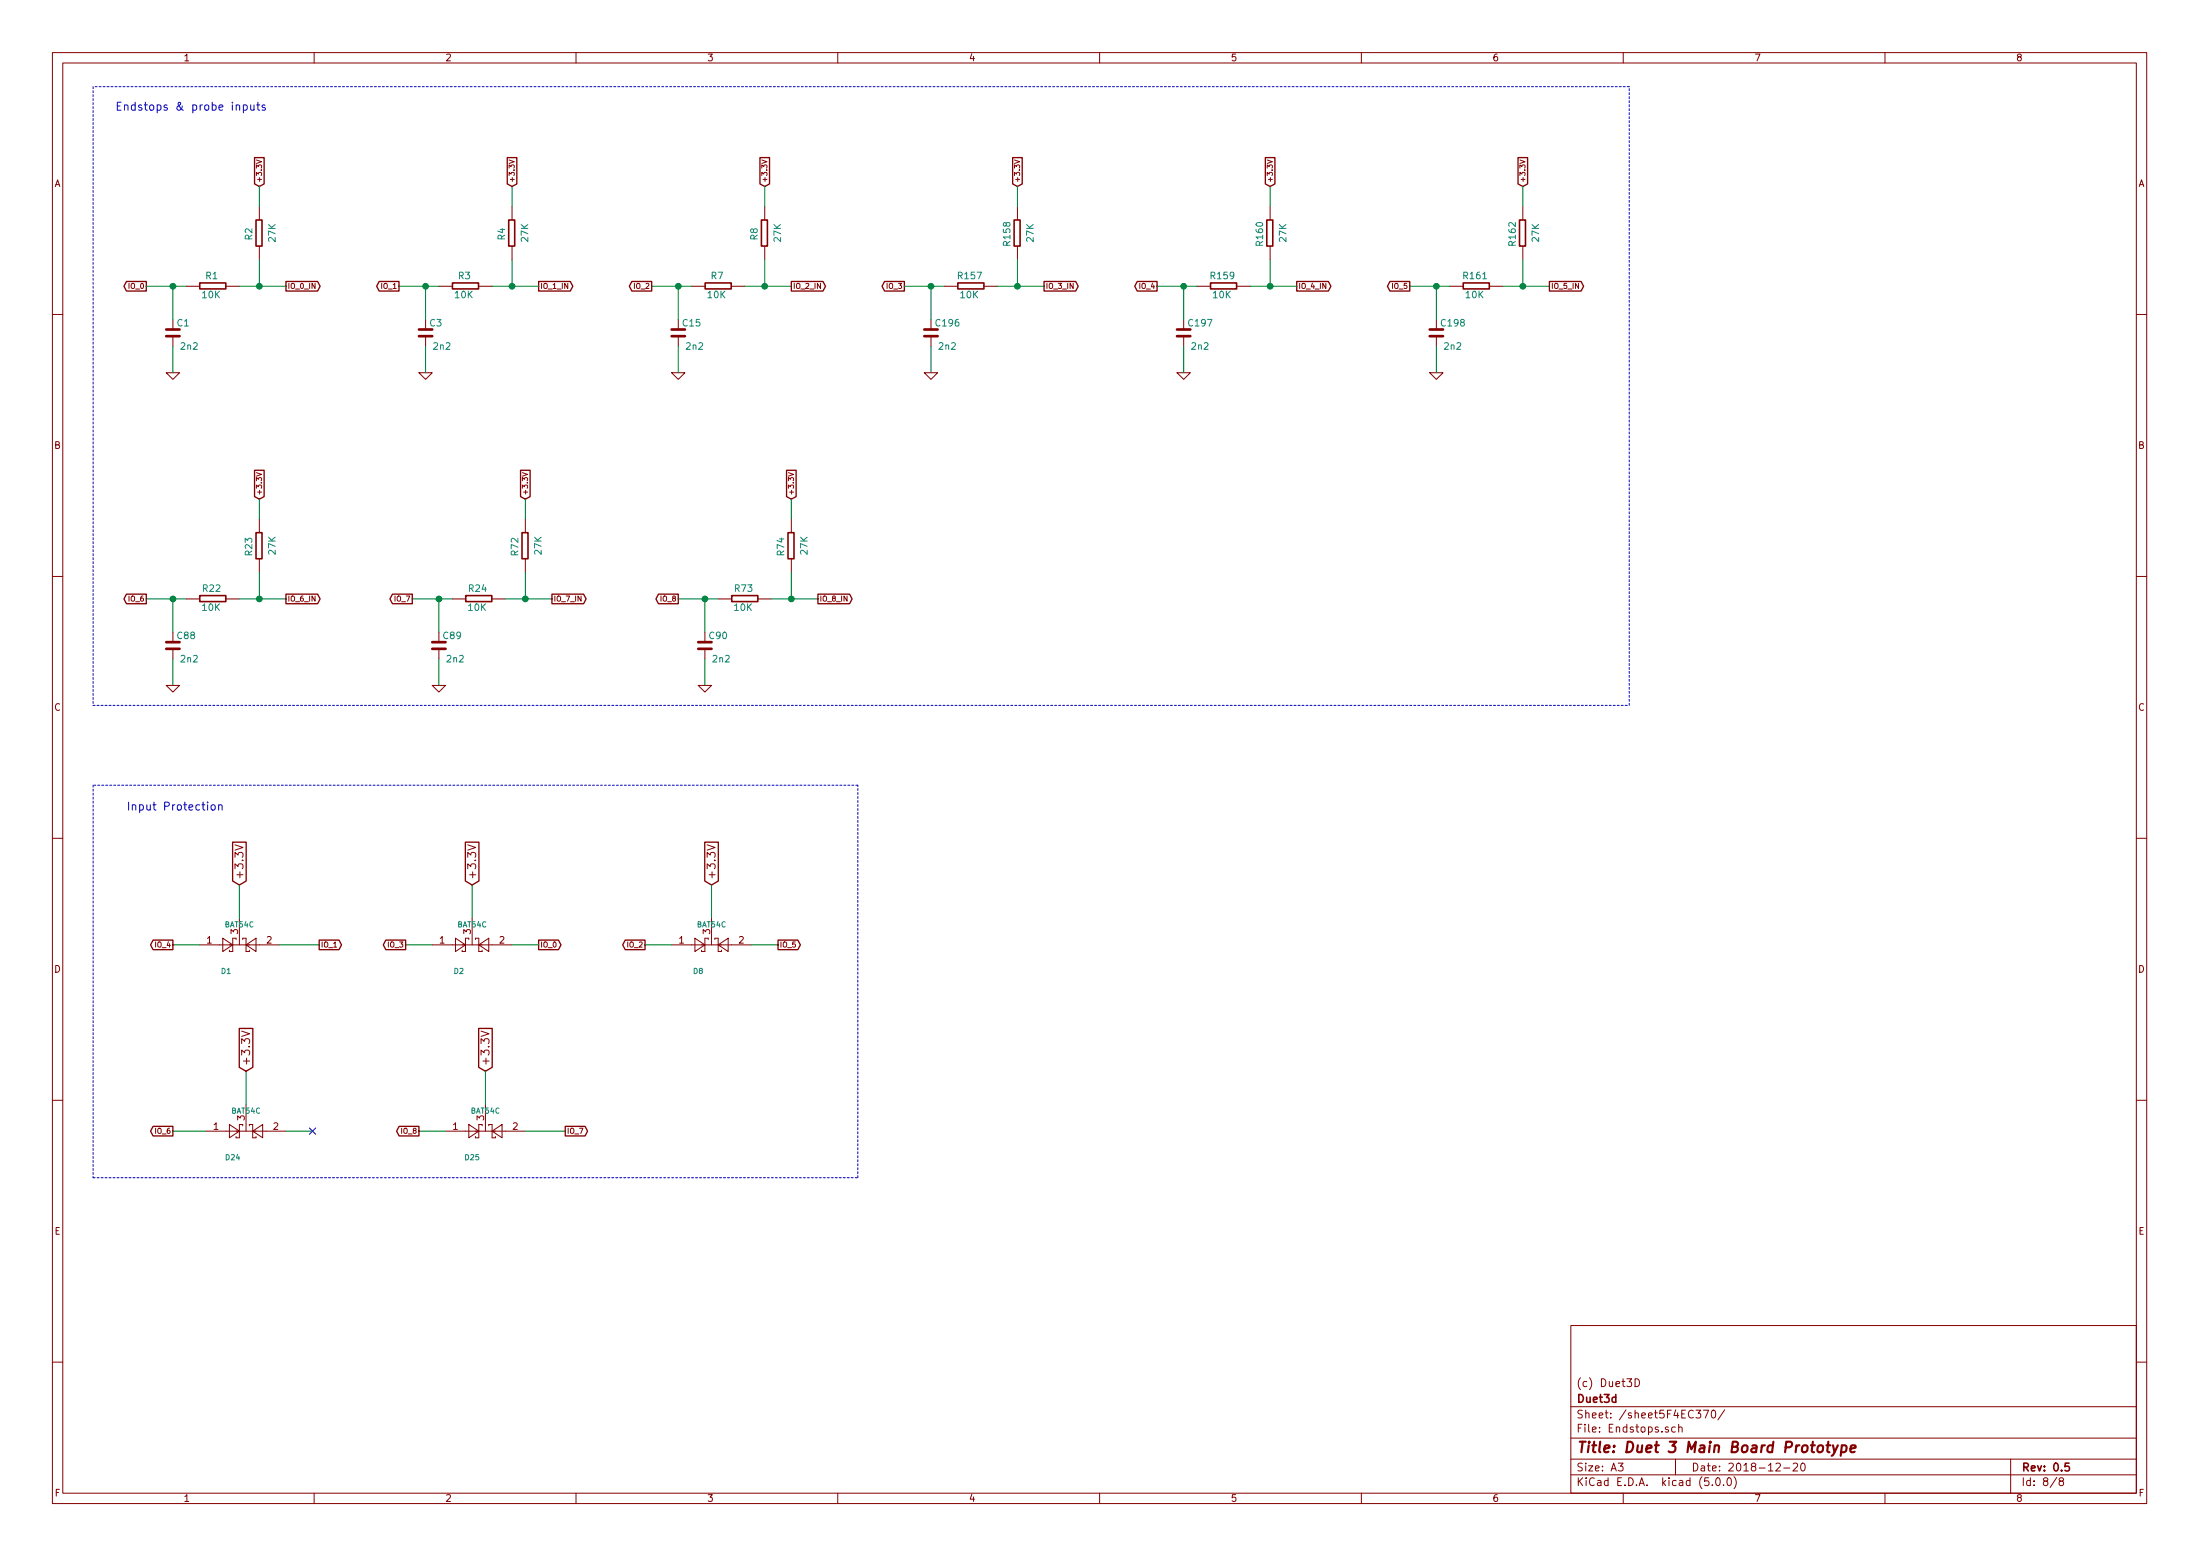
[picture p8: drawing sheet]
<svg xmlns="http://www.w3.org/2000/svg" width="420mm" height="297mm" viewBox="0 0 420 297" stroke-linecap="round" stroke-linejoin="round" font-family="sans-serif">
<g fill="none" stroke="#840000" stroke-width=".19">
<path d="M10 10h400v277h-400zM12 12h396v273.1h-396zM60 10v2M110 10v2M160 10v2M210 10v2M260 10v2M310 10v2M360 10v2M49 30.5l1 .4-1 .3M49.5 39.4v2.5M97.2 30.5l1 .4-1 .3"/>
<path d="M97.8 39.4v2.5M145.5 30.5l1 .4-1 .3M146 39.4v2.5M193.8 30.5l.9 .4-.9 .3M194.3 39.4v2.5M242 30.5l1 .4-1 .3M242.6 39.4v2.5M290.3 30.5l1 .4-1 .3M290.8 39.4v2.5M35.6 54.6h2.5M43.2 54.6h2.5M49.5 47v2.6"/>
<path d="M83.8 54.6h2.6M91.4 54.6h2.6M97.8 47v2.6M132.1 54.6h2.5M139.7 54.6h2.5M146 47v2.6M180.3 54.6h2.6M188 54.6h2.5M194.3 47v2.6M228.6 54.6h2.5M236.2 54.6h2.6M242.6 47v2.6"/>
<path d="M276.9 54.6h2.5M284.5 54.6h2.5M290.8 47v2.6M10 60h2M31.7 71.2h2.6l-1.3 1.2zM33 61v1.9M33 64.2v1.9M80 71.2h2.5l-1.2 1.2zM81.3 61v1.9M81.3 64.2v1.9M128.3 71.2h2.5l-1.3 1.2zM129.5 61v1.9"/>
<path d="M129.5 64.2v1.9M176.5 71.2h2.6l-1.3 1.2zM177.8 61v1.9M177.8 64.2v1.9M224.8 71.2h2.5l-1.2 1.2zM226.1 61v1.9M226.1 64.2v1.9M273 71.2h2.6l-1.3 1.2zM274.3 61v1.9M274.3 64.2v1.9M408 60h2M49 90.2l1 .4-1 .3"/>
<path d="M49.5 99.1v2.5M99.8 90.2l1 .4-1 .3M100.3 99.1v2.5M150.6 90.2l1 .4-1 .3M151.1 99.1v2.5M10 110h2M35.6 114.3h2.5M43.2 114.3h2.5M49.5 106.7v2.6M86.4 114.3h2.5M94 114.3h2.5M100.3 106.7v2.6"/>
<path d="M137.2 114.3h2.5M144.8 114.3h2.5M151.1 106.7v2.6M408 110h2M31.7 130.8h2.6l-1.3 1.3zM33 120.7v1.9M33 123.9v1.9M82.5 130.8h2.6l-1.3 1.3zM83.8 120.7v1.9M83.8 123.9v1.9M133.3 130.8h2.6l-1.3 1.3zM134.6 120.7v1.9"/>
<path d="M134.6 123.9v1.9M10 160h2M42.5 179.1l1.9 1.3-1.9 1.2zM44.9 161.3l1.5 .5-1.5 .5M45.1 179.4v-.3h-.7v2.5h-.6v-.2M45.7 175.3v5.1M46.4 179.4v-.3h.6v2.5h.6v-.2M87 179.1l1.9 1.3-1.9 1.2zM89.3 161.3l1.6 .5-1.6 .5M89.5 179.4v-.3h-.6v2.5h-.6v-.2M90.2 175.3v5.1M90.8 179.4v-.3h.6v2.5h.7v-.2"/>
<path d="M132.7 179.1l1.9 1.3-1.9 1.2zM135.1 161.3l1.5 .5-1.5 .5M135.3 179.4v-.3h-.7v2.5h-.6v-.2M135.9 175.3v5.1M136.5 179.4v-.3h.7v2.5h.6v-.2M408 160h2M38.1 180.4h15.2M46.2 196.8l1.5 .5-1.5 .6M47 180.4l1.9-1.3v2.5zM82.5 180.4h15.3M91.4 180.4l1.9-1.3v2.5zM91.9 196.8l1.5 .5-1.5 .6"/>
<path d="M128.3 180.4h15.2M137.2 180.4l1.9-1.3v2.5zM10 210h2M39.4 215.9h15.2M43.8 214.7l1.9 1.2-1.9 1.3zM46.4 214.9v-.2h-.7v2.5h-.6v-.2M47 210.9v5M47.6 214.9v-.2h.7v2.5h.6v-.2M48.3 215.9l1.9-1.2v2.5zM85.1 215.9h15.2M89.5 214.7l1.9 1.2-1.9 1.3zM92.1 214.9v-.2h-.7v2.5h-.6v-.2"/>
<path d="M92.7 210.9v5M93.3 214.9v-.2h.7v2.5h.6v-.2M94 215.9l1.9-1.2v2.5zM408 210h2M300 253h108v32.1h-108zM10 260h2M300 278.5h108M300 274.5h108M300 268.5h108M309 279.3h1l-.5 .6 .4 .1v.7l-.2 .1-.7-.1M312.3 263.2a.75 .75 0 0 1 .8 .8 .75 .75 0 0 1-.8 .7zM318.6 272.5a.37 .37 0 0 0-.6 .1l.1 .2 .5 .2 .1 .1-.2 .3-.5-.1"/>
<path d="M320 272.5l-.5-.1-.2 .3v.6l.2 .1 .5-.1M320 278.5v3M320.6 272.5h.1a.37 .37 0 0 1 .6 .1v.8M320.6 271.9v1.5M323.9 269.2h.9l-.5 .6 .4 .1v.7l-.2 .1-.6-.1M325.3 269.2h1l-.6 1.5M326.9 269.4l.4-.2a.94 .94 0 0 1 0 1.5 .82 .82 0 0 1-.4-1.3zM329.4 269.1l-1.3 2M339.2 279.5l.6-.2 .2 .4-.9 1.1h.9M342.5 279.5l.5-.2 .3 .2v.2l-.9 1.1h.9M344.1 279.4l.1-.1a.8 .8 0 0 1 .6 .8 .8 .8 0 0 1-.6 .7 1 1 0 0 1-.1-1.4zM384 278.5v6.6"/>
<path d="M408 260h2M60 285.1v1.9M110 285.1v1.9M160 285.1v1.9M210 285.1v1.9M260 285.1v1.9M300 281.5h108M310 285.1v1.9M327 283.5v.1M327.8 282.3l.2-.2a.86 .86 0 0 1 .2 1.5 .79 .79 0 0 1-.4-1.3zM329.2 283.5v.1M329.9 282.3l.4-.2a.94 .94 0 0 1 0 1.5 .82 .82 0 0 1-.4-1.3z"/>
<path d="M331.2 281.9a1.71 1.71 0 0 1 0 2.3M340.7 280.2h1.1M360 285.1v1.9M392.8 282l-1.3 2M393.5 282.7l-.3-.3 .3-.3h.3l.3 .3-.1 .2-.6 .2-.2 .2 .1 .5 .2 .1h.3l.3-.3v-.3l-.3-.3"/>
</g>
<g fill="none" stroke="#840000" stroke-width=".3">
<path d="M38.2 54h4.9v1.2h-4.9zM48.9 42h1.1v5h-1.1zM86.4 54h5v1.2h-5zM97.2 42h1.1v5h-1.1zM134.7 54h4.9v1.2h-4.9zM145.4 42h1.2v5h-1.2zM182.9 54h5v1.2h-5zM193.7 42h1.1v5h-1.1zM231.2 54h5v1.2h-5zM241.9 42h1.2v5h-1.2zM279.5 54h4.9v1.2h-4.9zM290.2 42h1.1v5h-1.1z"/>
<path d="M38.2 113.7h4.9v1.1h-4.9zM48.9 101.7h1.1v5h-1.1zM89 113.7h4.9v1.1h-4.9zM99.7 101.7h1.1v5h-1.1zM139.8 113.7h4.9v1.1h-4.9zM150.5 101.7h1.1v5h-1.1zM395.1 279.3h-.7v.7l.2-.1h.5l.1 .3-.1 .5-.2 .1-.5-.1"/>
</g>
<path d="M347.3 276.1l.1-.1a.51 .51 0 0 1 .8 .3l-.1 .5a.56 .56 0 0 1-.5 .4 .56 .56 0 0 1-.5-.4zM348.8 275.9h.8M349.2 275.2l-.2 1.7v.2l.4 .1M350.1 275.9l.3 1.3M351 275.9l-.9 1.8-.3 .2M351.8 276h.7l.2 .3-.1 .5a.66 .66 0 0 1-1 .3M351.8 275.9l-.3 2M353.4 276.6l1-.2v-.4l-.6-.1-.3 .3-.1 .9 .2 .1 .6-.1" fill="none" stroke="#840000" stroke-width=".41"/>
<g fill="none" stroke="#840000" stroke-width=".25">
<path d="M48.6 30.1h1.8v5l-.9 .5-.9-.5zM96.9 30.1h1.8v5l-.9 .5-.9-.5zM145.1 30.1h1.9v5l-1 .5-.9-.5zM193.4 30.1h1.8v5l-.9 .5-.9-.5zM241.7 30.1h1.8v5l-.9 .5-.9-.5zM289.9 30.1h1.8v5l-.9 .5-.9-.5zM24.2 53.7h3.7v1.9h-3.7l-.5-1zM54.6 53.7h6.1l.4 .9-.4 1h-6.1zM72.4 53.7h3.8v1.9h-3.8l-.5-1zM102.9 53.7h6l.5 .9-.5 1h-6zM120.7 53.7h3.8v1.9h-3.8l-.5-1zM151.1 53.7h6.1l.5 .9-.5 1h-6.1z"/>
<path d="M168.9 53.7h3.8v1.9h-3.8l-.4-1zM199.4 53.7h6l.5 .9-.5 1h-6zM217.2 53.7h3.8v1.9h-3.8l-.5-1zM247.6 53.7h6.1l.5 .9-.5 1h-6.1zM265.5 53.7h3.7v1.9h-3.7l-.5-1zM295.9 53.7h6.1l.4 .9-.4 1h-6.1zM48.6 89.8h1.8v5l-.9 .5-.9-.5zM99.4 89.8h1.8v5l-.9 .5-.9-.5zM150.2 89.8h1.8v5l-.9 .5-.9-.5zM24.2 113.4h3.7v1.9h-3.7l-.5-1zM54.6 113.4h6.1l.4 .9-.4 1h-6.1zM75 113.4h3.7v1.9h-3.7l-.5-1z"/>
<path d="M105.4 113.4h6.1l.4 .9-.4 1h-6.1zM125.8 113.4h3.7v1.9h-3.7l-.5-1zM156.2 113.4h6.1l.4 .9-.4 1h-6.1zM29.2 179.5h3.8v1.8h-3.8l-.4-.9zM44.4 160.8h2.6v7.4l-1.3 .7-1.3-.7zM61 179.5h3.7l.5 .9-.5 .9h-3.7zM73.7 179.5h3.8v1.8h-3.8l-.5-.9zM88.9 160.8h2.6v7.4l-1.3 .7-1.3-.7zM102.9 179.5h3.8l.4 .9-.4 .9h-3.8zM119.4 179.5h3.8v1.8h-3.8l-.5-.9zM134.6 160.8h2.6v7.4l-1.3 .7-1.3-.7zM148.6 179.5h3.8l.5 .9-.5 .9h-3.8z"/>
<path d="M45.7 196.3h2.6v7.4l-1.3 .8-1.3-.8zM91.4 196.3h2.6v7.4l-1.3 .8-1.3-.8zM29.2 215h3.8v1.9h-3.8l-.4-1zM76.2 215h3.8v1.9h-3.8l-.5-1zM107.9 215h3.8l.5 .9-.5 1h-3.8z"/>
</g>
<g fill="none" stroke="#840000" stroke-width=".51">
<path d="M31.7 64.2h2.6M31.7 62.9h2.6M80 64.2h2.5M80 62.9h2.5M128.3 64.2h2.5M128.3 62.9h2.5M176.5 64.2h2.6M176.5 62.9h2.6M224.8 64.2h2.5M224.8 62.9h2.5M273 64.2h2.6M273 62.9h2.6"/>
<path d="M31.7 123.9h2.6M31.7 122.6h2.6M82.5 123.9h2.6M82.5 122.6h2.6M133.3 123.9h2.6M133.3 122.6h2.6"/>
</g>
<g fill="none" stroke="#0000c2" stroke-width=".19">
<path d="M49.3 19.5v1.3l.3 .2M45.1 20.2l.1-.1a.37 .37 0 0 1 .6 .1v.8M46.5 20.1l.4-.1 .3 .3v.4l-.1 .3h-.6M46.5 20v1.6M47.9 20v1h.4l.2-.1M48.5 20v1M49 20h.6M50.6 20.1a.37 .37 0 0 0-.6 .1l.1 .3 .6 .2-.2 .3h-.5M39.6 153.1v.1M39.6 153.6v1M40.4 153.8l.2-.2 .4 .2 .1 .5-.1 .3h-.4l-.2-.1zM41.8 153.8v-.1a.37 .37 0 0 1 .6 .1v.8"/>
<path d="M41.8 153.6v1"/>
</g>
<g fill="none" stroke="#008400" stroke-width=".19">
<path d="M49.5 35.6v3.8M97.8 35.6v3.8M146 35.6v3.8M194.3 35.6v3.8M242.6 35.6v3.8M290.8 35.6v3.8M27.9 54.6h7.7M33 54.6v6.4M45.7 54.6h8.9M49.5 49.6v5M76.2 54.6h7.6M81.3 54.6v6.4"/>
<path d="M94 54.6h8.9M97.8 49.6v5M124.5 54.6h7.6M129.5 54.6v6.4M142.2 54.6h8.9M146 49.6v5M172.7 54.6h7.6M177.8 54.6v6.4M190.5 54.6h8.9M194.3 49.6v5M221 54.6h7.6M226.1 54.6v6.4"/>
<path d="M238.8 54.6h8.8M242.6 49.6v5M269.2 54.6h7.7M274.3 54.6v6.4M287 54.6h8.9M290.8 49.6v5M33 66.1v5.1M81.3 66.1v5.1M129.5 66.1v5.1M177.8 66.1v5.1M226.1 66.1v5.1M274.3 66.1v5.1"/>
<path d="M49.5 95.3v3.8M100.3 95.3v3.8M151.1 95.3v3.8M27.9 114.3h7.7M33 114.3v6.4M45.7 114.3h8.9M49.5 109.3v5M78.7 114.3h7.7M83.8 114.3v6.4M96.5 114.3h8.9M100.3 109.3v5M129.5 114.3h7.7"/>
<path d="M134.6 114.3v6.4M147.3 114.3h8.9M151.1 109.3v5M33 125.8v5M83.8 125.8v5M134.6 125.8v5M45.7 168.9v6.4M90.2 168.9v6.4M135.9 168.9v6.4M33 180.4h5.1M53.3 180.4h7.7M77.5 180.4h5"/>
<path d="M97.8 180.4h5.1M123.2 180.4h5.1M143.5 180.4h5.1M33 215.9h6.4M47 204.5v6.4M54.6 215.9h5.1M80 215.9h5.1M92.7 204.5v6.4M100.3 215.9h7.6"/>
</g>
<g fill="#008400" stroke="#008400" stroke-width=".25">
<circle cx="33" cy="54.6" r=".51"/>
<circle cx="49.5" cy="54.6" r=".51"/>
<circle cx="81.3" cy="54.6" r=".51"/>
<circle cx="97.8" cy="54.6" r=".51"/>
<circle cx="129.5" cy="54.6" r=".51"/>
<circle cx="146.1" cy="54.6" r=".51"/>
<circle cx="33" cy="114.3" r=".51"/>
<circle cx="49.5" cy="114.3" r=".51"/>
<circle cx="83.8" cy="114.3" r=".51"/>
<circle cx="100.3" cy="114.3" r=".51"/>
<circle cx="134.6" cy="114.3" r=".51"/>
<circle cx="151.1" cy="114.3" r=".51"/>
<circle cx="177.8" cy="54.6" r=".51"/>
<circle cx="194.3" cy="54.6" r=".51"/>
<circle cx="226.1" cy="54.6" r=".51"/>
<circle cx="242.6" cy="54.6" r=".51"/>
<circle cx="274.3" cy="54.6" r=".51"/>
<circle cx="290.8" cy="54.6" r=".51"/>
</g>
<path d="M17.8 16.5v118.2M311.1 16.5h-293.3M17.8 134.7h293.3M311.1 134.7v-118.2M17.8 149.9v74.9M163.8 149.9h-146M17.8 224.8h146M163.8 224.8v-74.9" fill="none" stroke="#0000c2" stroke-width=".19" stroke-dasharray=".4 .4"/>
<path d="M59.1 215.3l1.2 1.2M60.3 215.3l-1.2 1.2" fill="none" stroke="#000084" stroke-width=".19"/>
<text font-size="2.8" fill="#840000" x="301" y="277.3">Title: Duet 3 Main Board Prototype</text>
<g font-size="2.1" fill="#0000c2">
<text x="22" y="21.1">Endstops &amp; probe inputs</text>
<text x="24.1" y="154.7">Input Protection</text>
</g>
<g font-size="2.1" fill="#840000">
<text x="46.5" y="168" transform="rotate(-90 46.5 168)">+3.3V</text>
<text x="90.9" y="168" transform="rotate(-90 90.9 168)">+3.3V</text>
<text x="136.7" y="168" transform="rotate(-90 136.7 168)">+3.3V</text>
<text x="47.8" y="203.6" transform="rotate(-90 47.8 203.6)">+3.3V</text>
<text x="93.5" y="203.6" transform="rotate(-90 93.5 203.6)">+3.3V</text>
<text x="301" y="267.8">Duet3d</text>
<text x="301" y="264.8">(c) Duet3D</text>
<text x="301" y="273.5">File: Endstops.sch</text>
<text x="301" y="270.8">Sheet: /sheet5F4EC370/</text>
<text x="301" y="280.9">Size: A3</text>
<text x="323" y="280.9">Date: 2018-12-20</text>
<text x="386" y="280.9">Rev: 0.5</text>
<text x="301" y="283.7">KiCad E.D.A. kicad (5.0.0)</text>
<text x="386" y="283.7">Id: 8/8</text>
</g>
<g font-size="1.8" fill="#840000">
<text x="35" y="11.7">1</text>
<text x="85" y="11.7">2</text>
<text x="135" y="11.7">3</text>
<text x="185" y="11.7">4</text>
<text x="235" y="11.7">5</text>
<text x="285" y="11.7">6</text>
<text x="335" y="11.7">7</text>
<text x="385" y="11.7">8</text>
<text x="10.4" y="35.7">A</text>
<text x="408.4" y="35.7">A</text>
<text x="10.4" y="85.7">B</text>
<text x="408.4" y="85.7">B</text>
<text x="10.4" y="135.7">C</text>
<text x="408.4" y="135.7">C</text>
<text x="45.5" y="178.3" transform="rotate(-90 45.5 178.3)">3</text>
<text x="89.9" y="178.3" transform="rotate(-90 89.9 178.3)">3</text>
<text x="135.6" y="178.3" transform="rotate(-90 135.6 178.3)">3</text>
<text x="10.4" y="185.7">D</text>
<text x="39.5" y="180.1">1</text>
<text x="51" y="180.1">2</text>
<text x="84" y="180.1">1</text>
<text x="95.4" y="180.1">2</text>
<text x="129.7" y="180.1">1</text>
<text x="141.1" y="180.1">2</text>
<text x="408.4" y="185.7">D</text>
<text x="40.8" y="215.7">1</text>
<text x="46.7" y="213.9" transform="rotate(-90 46.7 213.9)">3</text>
<text x="52.2" y="215.7">2</text>
<text x="86.5" y="215.7">1</text>
<text x="92.5" y="213.9" transform="rotate(-90 92.5 213.9)">3</text>
<text x="97.9" y="215.7">2</text>
<text x="10.4" y="235.7">E</text>
<text x="408.4" y="235.7">E</text>
<text x="10.5" y="285.7">F</text>
<text x="35" y="286.7">1</text>
<text x="85" y="286.7">2</text>
<text x="135" y="286.7">3</text>
<text x="185" y="286.7">4</text>
<text x="235" y="286.7">5</text>
<text x="285" y="286.7">6</text>
<text x="335" y="286.7">7</text>
<text x="385" y="286.7">8</text>
<text x="408.5" y="285.7">F</text>
</g>
<g font-size="1.8" fill="#008484">
<text x="48.2" y="45.8" transform="rotate(-90 48.2 45.8)">R2</text>
<text x="52.6" y="46.1" transform="rotate(-90 52.6 46.1)">27K</text>
<text x="96.4" y="45.8" transform="rotate(-90 96.4 45.8)">R4</text>
<text x="100.9" y="46.1" transform="rotate(-90 100.9 46.1)">27K</text>
<text x="144.7" y="45.8" transform="rotate(-90 144.7 45.8)">R8</text>
<text x="149.1" y="46.1" transform="rotate(-90 149.1 46.1)">27K</text>
<text x="193" y="46.8" transform="rotate(-90 193 46.8)">R158</text>
<text x="197.4" y="46.1" transform="rotate(-90 197.4 46.1)">27K</text>
<text x="241.2" y="46.8" transform="rotate(-90 241.2 46.8)">R160</text>
<text x="245.7" y="46.1" transform="rotate(-90 245.7 46.1)">27K</text>
<text x="289.5" y="46.8" transform="rotate(-90 289.5 46.8)">R162</text>
<text x="293.9" y="46.1" transform="rotate(-90 293.9 46.1)">27K</text>
<text x="39.3" y="53.3">R1</text>
<text x="87.6" y="53.3">R3</text>
<text x="135.8" y="53.3">R7</text>
<text x="183.1" y="53.3">R157</text>
<text x="231.3" y="53.3">R159</text>
<text x="279.6" y="53.3">R161</text>
<text x="38.7" y="56.9">10K</text>
<text x="86.9" y="56.9">10K</text>
<text x="135.2" y="56.9">10K</text>
<text x="183.5" y="56.9">10K</text>
<text x="231.7" y="56.9">10K</text>
<text x="280" y="56.9">10K</text>
<text x="33.9" y="62.3">C1</text>
<text x="82.1" y="62.3">C3</text>
<text x="130.5" y="62.3">C15</text>
<text x="178.8" y="62.3">C196</text>
<text x="227.1" y="62.3">C197</text>
<text x="275.4" y="62.3">C198</text>
<text x="34.6" y="66.8">2n2</text>
<text x="82.9" y="66.8">2n2</text>
<text x="131.1" y="66.8">2n2</text>
<text x="179.4" y="66.8">2n2</text>
<text x="227.7" y="66.8">2n2</text>
<text x="275.9" y="66.8">2n2</text>
<text x="48.2" y="106" transform="rotate(-90 48.2 106)">R23</text>
<text x="52.6" y="105.8" transform="rotate(-90 52.6 105.8)">27K</text>
<text x="99" y="106" transform="rotate(-90 99 106)">R72</text>
<text x="103.4" y="105.8" transform="rotate(-90 103.4 105.8)">27K</text>
<text x="149.8" y="106" transform="rotate(-90 149.8 106)">R74</text>
<text x="154.2" y="105.8" transform="rotate(-90 154.2 105.8)">27K</text>
<text x="38.8" y="113">R22</text>
<text x="89.6" y="113">R24</text>
<text x="140.4" y="113">R73</text>
<text x="38.7" y="116.6">10K</text>
<text x="89.5" y="116.6">10K</text>
<text x="140.3" y="116.6">10K</text>
<text x="33.9" y="122">C88</text>
<text x="84.7" y="122">C89</text>
<text x="135.5" y="122">C90</text>
<text x="34.6" y="126.5">2n2</text>
<text x="85.4" y="126.5">2n2</text>
<text x="136.2" y="126.5">2n2</text>
</g>
<g font-size="1.4" fill="#840000">
<text x="50" y="35" transform="rotate(-90 50 35)">+3.3V</text>
<text x="98.3" y="35" transform="rotate(-90 98.3 35)">+3.3V</text>
<text x="146.5" y="35" transform="rotate(-90 146.5 35)">+3.3V</text>
<text x="194.8" y="35" transform="rotate(-90 194.8 35)">+3.3V</text>
<text x="243.1" y="35" transform="rotate(-90 243.1 35)">+3.3V</text>
<text x="291.3" y="35" transform="rotate(-90 291.3 35)">+3.3V</text>
<text x="24.7" y="55.1">IO_0</text>
<text x="54.9" y="55.1">IO_0_IN</text>
<text x="72.9" y="55.1">IO_1</text>
<text x="103.1" y="55.1">IO_1_IN</text>
<text x="121.2" y="55.1">IO_2</text>
<text x="151.4" y="55.1">IO_2_IN</text>
<text x="169.5" y="55.1">IO_3</text>
<text x="199.6" y="55.1">IO_3_IN</text>
<text x="217.7" y="55.1">IO_4</text>
<text x="247.9" y="55.1">IO_4_IN</text>
<text x="266" y="55.1">IO_5</text>
<text x="296.2" y="55.1">IO_5_IN</text>
<text x="50" y="94.7" transform="rotate(-90 50 94.7)">+3.3V</text>
<text x="100.8" y="94.7" transform="rotate(-90 100.8 94.7)">+3.3V</text>
<text x="151.6" y="94.7" transform="rotate(-90 151.6 94.7)">+3.3V</text>
<text x="24.7" y="114.8">IO_6</text>
<text x="54.9" y="114.8">IO_6_IN</text>
<text x="75.5" y="114.8">IO_7</text>
<text x="105.7" y="114.8">IO_7_IN</text>
<text x="126.3" y="114.8">IO_8</text>
<text x="156.5" y="114.8">IO_8_IN</text>
<text x="29.8" y="180.9">IO_4</text>
<text x="61.2" y="180.9">IO_1</text>
<text x="74.2" y="180.9">IO_3</text>
<text x="103.1" y="180.9">IO_0</text>
<text x="119.9" y="180.9">IO_2</text>
<text x="148.8" y="180.9">IO_5</text>
<text x="29.8" y="216.4">IO_6</text>
<text x="76.8" y="216.4">IO_8</text>
<text x="108.2" y="216.4">IO_7</text>
</g>
<g font-size="1.4" fill="#008484">
<text x="43" y="177">BAT54C</text>
<text x="87.4" y="177">BAT54C</text>
<text x="133.1" y="177">BAT54C</text>
<text x="42.3" y="185.9">D1</text>
<text x="86.7" y="185.9">D2</text>
<text x="132.5" y="185.9">D8</text>
<text x="44.2" y="212.6">BAT54C</text>
<text x="90" y="212.6">BAT54C</text>
<text x="43.2" y="221.5">D24</text>
<text x="88.9" y="221.5">D25</text>
</g>
</svg>
